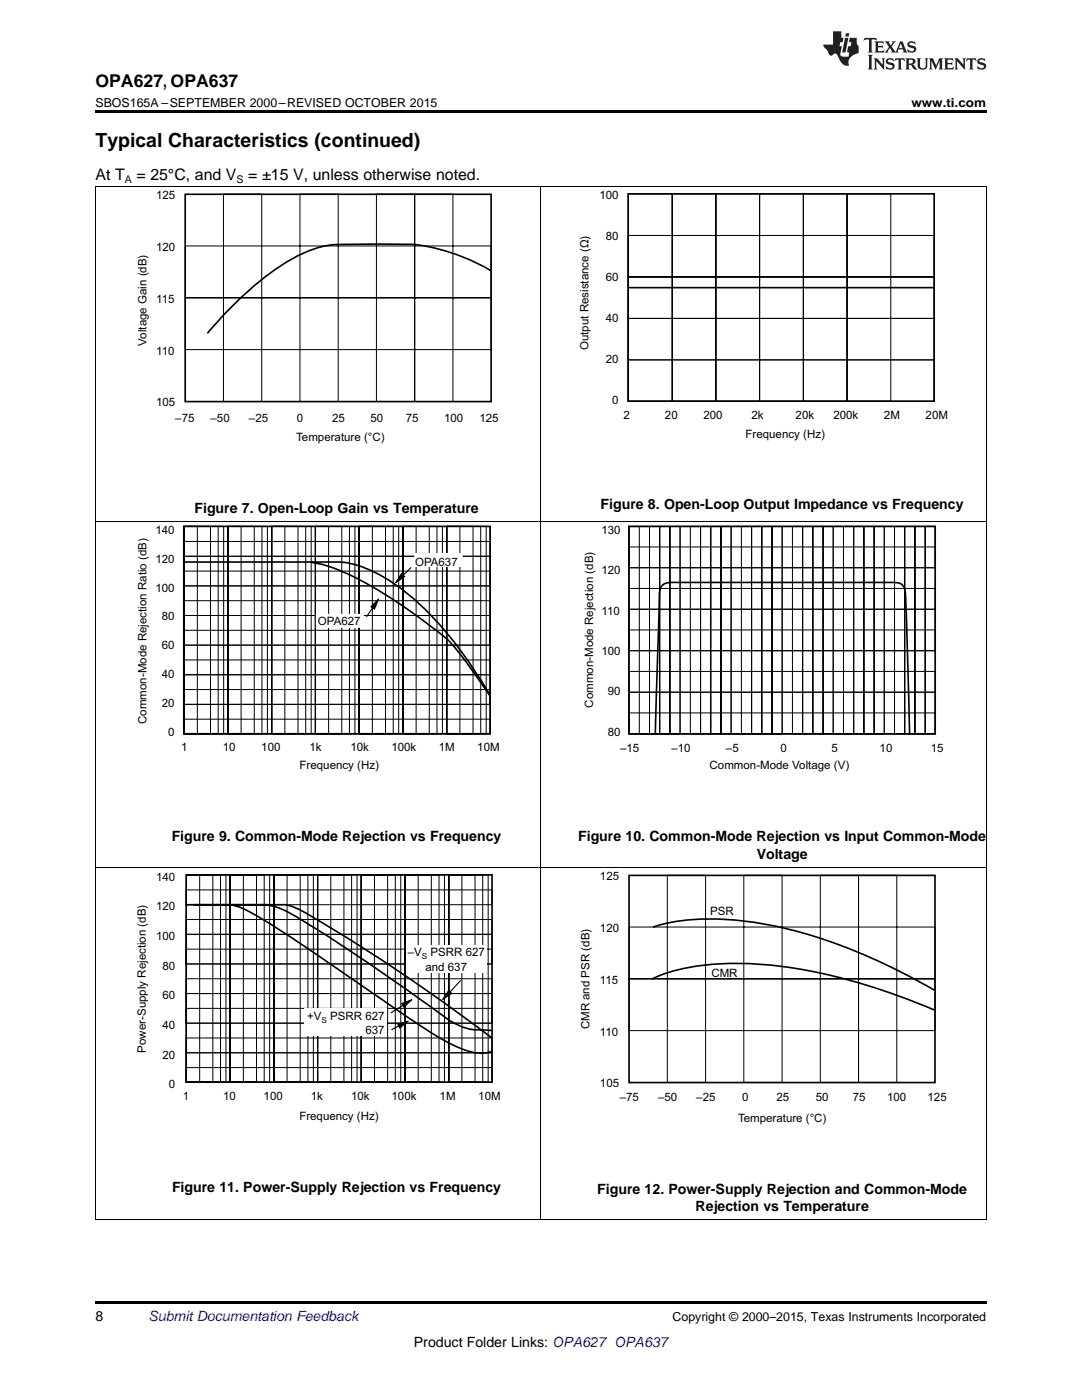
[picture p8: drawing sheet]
<svg xmlns="http://www.w3.org/2000/svg" width="216mm" height="279mm" viewBox="0 0 216 279" stroke-linecap="round" stroke-linejoin="round" font-family="sans-serif">
<path d="M19 259.7h177.8v.5h-177.8z" fill="#000"/>
<g fill="none" stroke="#000" stroke-width=".2">
<path d="M19.1 173.1v70.4M37.1 177.6h61.1v3h-61.1zM37.2 174.6h8.7v41.4h-8.7zM37.2 174.6h7.9v41.4h-7.9zM37.2 174.6h6.8v41.4h-6.8zM37.2 174.6h5.3v41.4h-5.3zM37.2 174.6h2.6v41.4h-2.6zM45.9 174.6h7.9v41.4h-7.9zM45.9 174.6h6.8v41.4h-6.8zM45.9 174.6h5.3v41.4h-5.3zM45.9 174.6h2.7v41.4h-2.7zM54.7 174.6h8.7v41.4h-8.7z"/>
<path d="M54.7 174.6h7.8v41.4h-7.8zM54.7 174.6h6.7v41.4h-6.7zM54.7 174.6h5.2v41.4h-5.2zM54.7 174.6h2.6v41.4h-2.6zM63.4 174.6h7.8v41.4h-7.8zM63.4 174.6h6.8v41.4h-6.8zM63.4 174.6h5.2v41.4h-5.2zM63.4 174.6h2.6v41.4h-2.6zM72.1 174.6h8.7v41.4h-8.7zM72.1 174.6h7.9v41.4h-7.9zM72.1 174.6h6.8v41.4h-6.8zM72.1 174.6h5.2v41.4h-5.2z"/>
<path d="M72.1 174.6h2.6v41.4h-2.6zM80.8 174.6h7.9v41.4h-7.9zM80.8 174.6h6.8v41.4h-6.8zM80.8 174.6h5.3v41.4h-5.3zM80.8 174.6h2.6v41.4h-2.6zM89.5 174.6h7.9v41.4h-7.9zM89.5 174.6h6.8v41.4h-6.8zM89.5 174.6h5.3v41.4h-5.3zM89.5 174.6h2.7v41.4h-2.7zM107.9 173.1v70.4M133.2 174.7h7.6v41.3h-7.6zM148.4 174.7h7.7v41.3h-7.7z"/>
<path d="M163.7 174.7h7.6v41.3h-7.6zM171.3 174.7h7.6v41.3h-7.6zM196.8 173.1v70.4M37.1 183.5h61.1v3h-61.1zM37.1 186.5h61.1v5.9h-61.1zM37.1 189.4h61.1v3h-61.1zM37.1 195.3h61.1v3h-61.1zM37.1 198.3h61.1v5.9h-61.1zM125.5 195.3h61.1v10.4h-61.1zM125.5 185h61.1v10.3h-61.1zM37.1 201.2h61.1v3h-61.1zM37.1 207.2h61.1v2.9h-61.1z"/>
<path d="M37.1 210.1h61.1v5.9h-61.1zM37.1 213.1h61.1v2.9h-61.1zM19 243.4h177.8"/>
</g>
<path d="M37.1 174.6h61.1v41.4h-61.1zM125.5 174.7h61.1v41.3h-61.1zM130.1 195.4a29.6 29.6 0 0 1 11.4-2.9 76.4 76.4 0 0 1 27.4 3 137.2 137.2 0 0 1 17.7 6.1M130.3 185a35.4 35.4 0 0 1 14.5-1.5 82.4 82.4 0 0 1 28.9 7.6l8.4 4.1 4.5 2.5" fill="none" stroke="#000" stroke-width=".33"/>
<g fill="#fff">
<path d="M81.1 188.6h16v5.6h-16z"/>
<path d="M60.8 201.2h16.4v5.4h-16.4z"/>
</g>
<path d="M75.5 119.5l-.8 2.1-.7-.5zM80.1 114.4l.7 .7-1.9 1.2zM79.7 115.5l2.3-2.3zM74.9 120.5l-1.8 2.6zM80.2 200.3l2-.8-1.6 1.5zM89.5 197.6l.6 .7-1.8 1.2zM91.9 195.7l-2.5 2.7zM78.1 205.5l2-1zM78 202.2l2.9-1.9zM79.4 204.4l2.1-.6-1.7 1.4z" fill="#000"/>
<g fill="none" stroke="#000" stroke-width=".2">
<path d="M19.1 104.1v69M36.7 108.1h61.1v2.9h-61.1zM36.7 111h61.1v5.9h-61.1zM36.7 114h61.1v2.9h-61.1zM36.7 119.9h61.1v2.9h-61.1zM36.7 105.1h8.8v41.3h-8.8zM36.7 105.1h7.9v41.3h-7.9zM36.7 105.1h6.8v41.3h-6.8zM36.7 105.1h5.3v41.3h-5.3zM36.7 105.1h2.7v41.3h-2.7zM45.5 105.1h7.9v41.3h-7.9zM45.5 105.1h6.8v41.3h-6.8z"/>
<path d="M45.5 105.1h5.2v41.3h-5.2zM45.5 105.1h2.6v41.3h-2.6zM54.2 105.1h8.7v41.3h-8.7zM54.2 105.1h7.9v41.3h-7.9zM54.2 105.1h6.8v41.3h-6.8zM54.2 105.1h5.3v41.3h-5.3zM54.2 105.1h2.6v41.3h-2.6zM62.9 105.1h7.9v41.3h-7.9zM62.9 105.1h6.8v41.3h-6.8zM62.9 105.1h5.3v41.3h-5.3zM62.9 105.1h2.7v41.3h-2.7zM71.7 105.1h8.7v41.3h-8.7z"/>
<path d="M71.7 105.1h7.9v41.3h-7.9zM71.7 105.1h6.8v41.3h-6.8zM71.7 105.1h5.2v41.3h-5.2zM71.7 105.1h2.6v41.3h-2.6zM75.5 119.5l-.8 2.1-.7-.5zM79.7 115.5l2.3-2.3zM80.1 114.4l.7 .7-1.9 1.2zM80.4 105.1h7.9v41.3h-7.9zM80.4 105.1h6.8v41.3h-6.8zM80.4 105.1h5.3v41.3h-5.3zM80.4 105.1h2.6v41.3h-2.6zM89.1 105.1h8.8v41.3h-8.8z"/>
<path d="M89.1 105.1h7.9v41.3h-7.9zM89.1 105.1h6.8v41.3h-6.8zM89.1 105.1h5.3v41.3h-5.3zM89.1 105.1h2.7v41.3h-2.7zM107.9 104.1v69M196.8 104.1v69M36.7 122.8h61.1v5.9h-61.1zM36.7 125.8h61.1v2.9h-61.1zM36.7 131.7h61.1v3h-61.1zM36.7 134.7h61.1v5.9h-61.1zM36.7 137.6h61.1v3h-61.1zM74.9 120.5l-1.8 2.6z"/>
<path d="M36.7 143.5h61.1v3h-61.1zM19 173.1h177.8M89.5 197.6l.6 .7-1.8 1.2zM91.9 195.7l-2.5 2.7zM78 202.2l2.9-1.9zM78.1 205.5l2-1zM79.4 204.4l2.1-.6-1.7 1.4zM80.2 200.3l2-.8-1.6 1.5z"/>
</g>
<path d="M36.7 112.2h31a17.6 17.6 0 0 1 8.3 2.6 50.3 50.3 0 0 1 15.1 13.9l4.4 6.4 2.3 3.7M36.7 105.1h61.1v41.3h-61.1zM62 112.2a20.5 20.5 0 0 1 7.9 2.6 98.2 98.2 0 0 1 19.7 13.1 106.6 106.6 0 0 1 8.2 11M37.1 180.6l19.6-.1a15.8 15.8 0 0 1 6.3 2.9 362.9 362.9 0 0 1 35.2 23.8M38.6 180.6h14.1a11.2 11.2 0 0 1 5.6 1.9 417.7 417.7 0 0 1 31.8 21.4 10.3 10.3 0 0 0 6.3 1.7l1.9 .1M43.2 180.6h3.2a17.8 17.8 0 0 1 6.2 3l7.1 4.5 14.5 10a201.9 201.9 0 0 0 15.4 10.1 13 13 0 0 0 6.9 2l1.8-.3" fill="none" stroke="#000" stroke-width=".33"/>
<path d="M63.2 122.7h9.3v2.4h-9.3z" fill="#fff"/>
<path d="M63.2 122.7h9.3v2.4h-9.3z" fill="none" stroke="#fff" stroke-width=".33"/>
<path d="M82.8 110.5h9.4v2.5h-9.4z" fill="#fff"/>
<path d="M82.8 110.5h9.4v2.5h-9.4z" fill="none" stroke="#fff" stroke-width=".33"/>
<g fill="none" stroke="#000" stroke-width=".2">
<path d="M19 37.2h177.8M19.1 37.2v66.9M44.6 38.7h7.6v41.4h-7.6zM59.9 38.7h7.6v41.4h-7.6zM75.1 38.7h7.6v41.4h-7.6zM82.7 38.7h7.7v41.4h-7.7zM107.9 37.2v66.9M125.4 38.7h8.7v41.4h-8.7zM134.1 38.7h8.7v41.4h-8.7zM142.8 38.7h8.8v41.4h-8.8zM151.6 38.7h8.7v41.4h-8.7zM160.3 38.7h8.7v41.4h-8.7z"/>
<path d="M169 38.7h8.7v41.4h-8.7zM196.8 37.2v66.9M37 59.4h61v10.4h-61zM37 49.1h61v10.3h-61zM125.3 55.3h61.1v8.2h-61.1zM125.3 47h61.1v8.3h-61.1zM125.3 71.8h61.1v8.3h-61.1zM125.3 63.5h61.1v8.3h-61.1zM19 104.1h177.8M125.5 105.1h10.2v41.4h-10.2zM125.5 105h61.1v8.3h-61.1zM125.5 109.2h61.1v4.1h-61.1z"/>
<path d="M125.5 117.4h61.1v4.2h-61.1zM127.6 105.1h2v41.4h-2zM129.6 105.1h2v41.4h-2zM131.6 105.1h2.1v41.4h-2.1zM133.7 105.1h2v41.4h-2zM137.8 105.1h2v41.4h-2zM139.8 105.1h2v41.4h-2zM141.8 105.1h2.1v41.4h-2.1zM143.9 105.1h2v41.4h-2zM145.9 105.1h10.2v41.4h-10.2zM147.9 105.1h2.1v41.4h-2.1zM150 105.1h2v41.4h-2z"/>
<path d="M152 105.1h2v41.4h-2zM154 105.1h2.1v41.4h-2.1zM158.1 105.1h2.1v41.4h-2.1zM160.2 105.1h2v41.4h-2zM162.2 105.1h2v41.4h-2zM164.2 105.1h2.1v41.4h-2.1zM166.2 105.1h10.2v41.4h-10.2zM168.3 105.1h2v41.4h-2zM170.3 105.1h2.1v41.4h-2.1zM172.4 105.1h2v41.4h-2zM174.4 105.1h2.1v41.4h-2.1zM178.5 105.1h2v41.4h-2z"/>
<path d="M180.5 105.1h2.1v41.4h-2.1zM182.6 105.1h2v41.4h-2zM184.6 105.1h2v41.4h-2zM125.5 121.6h61.1v8.3h-61.1zM125.5 125.7h61.1v4.2h-61.1zM125.5 134h61.1v4.1h-61.1zM125.5 138.2h61.1v8.2h-61.1zM125.5 142.3h61.1v4.1h-61.1z"/>
</g>
<path d="M37 38.8h61v41.3h-61zM125.3 38.7h61.1v41.4h-61.1zM98 54a35.4 35.4 0 0 0-16.6-5.2h-11.1a20.8 20.8 0 0 0-13 3.4 70.7 70.7 0 0 0-15.9 14.3M125.3 57.4h61.1M125.5 105.1h61.1v41.4h-61.1zM130.8 146.5l.7-26.1a8.5 8.5 0 0 1 .4-3.3 3.4 3.4 0 0 1 3.3-.9h34.9a63.8 63.8 0 0 1 9.5 .2 2.23 2.23 0 0 1 1.1 2.3l.8 27.8" fill="none" stroke="#000" stroke-width=".33"/>
<path d="M19 22h177.8v.5h-177.8z" fill="#000"/>
<g fill="#231f20">
<path d="M172.5 7.6l-.1 .5 .4-.2h.6v.1v2.1l-.2 .4h.9l-.2-.4v-2.1l.1-.1h.5l.5 .2-.2-.5zM174.5 8.3l.2 .3v1.5l-.2 .4h1.8l.2-.6a1.04 1.04 0 0 1-1.3 .2v-.7h.6l.3 .2v-.6l-.3 .2h-.6v-.6l.8-.1 .4 .3-.2-.5zM176.5 8.3l.9 1.1-.9 1.1h.8l-.2-.2 .4-.7 .5 .7-.2 .2h1.5l-.2-.2 .2-.4h.9l.1 .4-.2 .2h1l-.3-.3-.7-1.9h-.5l-.9 2-.8-1 .9-1h-.8l.1 .3-.4 .5-.3-.6 .1-.2zM179.7 8.6l.4 1h-.7zM181.3 8.4a.63 .63 0 0 0-.2 .7 .63 .63 0 0 0 .6 .4l.6 .2 .1 .2a.75 .75 0 0 1-.7 .4 .75 .75 0 0 1-.6-.5l.1 .7 .1-.1a1.11 1.11 0 0 0 1.5-.6 1.13 1.13 0 0 0-1.2-.8l-.1-.4a1.04 1.04 0 0 1 1.2 .2l-.2-.5-.2 .1-.4-.2zM173.2 10.9l.2 .4v2.2l-.2 .4h1l-.3-.4v-2.2l.3-.4zM174.3 11.6l.3 .4v1.5l-.3 .4h.8l-.2-.4v-1.3l1.5 1.7v-1.9l.2-.4h-.7l.2 .4v.9l-1.1-1.3zM177 11.8a.62 .62 0 0 0-.2 .7 .62 .62 0 0 0 .6 .4l.6 .1 .1 .3a.76 .76 0 0 1-.7 .3 .76 .76 0 0 1-.7-.4l.2 .7 .1-.1a1.11 1.11 0 0 0 1.5-.6 1.13 1.13 0 0 0-1.2-.8l-.1-.4a1.04 1.04 0 0 1 1.2 .2l-.2-.6-.2 .1-.5-.1zM178.7 11.6l-.2 .6a.61 .61 0 0 1 .8-.3v1.6l-.2 .4h.9l-.2-.4v-1.6a.63 .63 0 0 1 .7 .3l-.1-.6zM180.6 11.6l.3 .4v1.5l-.3 .4h1l-.2-.2-.1-.8 .6 .2a.76 .76 0 0 0 1.2 .7l-1-1a.58 .58 0 0 0 .6-.5 .58 .58 0 0 0-.5-.6zM181.4 11.9h.1a.45 .45 0 0 1 .5 .1 .45 .45 0 0 1 .1 .5l-.8 .2zM182.9 11.6l.2 .2a2.17 2.17 0 0 0 .3 1.9 .99 .99 0 0 0 1.6-.6v-1.1l.2-.4h-.7l.2 .2a1.92 1.92 0 0 1-.2 1.8 .6 .6 0 0 1-.9-.5v-1.1l.2-.4zM185.4 11.6l.2 .4v1.5l-.2 .4h.7l-.2-.4v-1.4l.8 1.8 .8-1.8v1.4l-.2 .4h.9l-.2-.4v-1.5l.2-.4h-.8l-.6 1.5-.6-1.5zM188.4 11.6l.2 .4v1.5l-.2 .4h1.8l.1-.6a1.04 1.04 0 0 1-1.2 .1v-.6h.5l.4 .2v-.6l-.4 .2h-.5v-.7h.8l.3 .3-.1-.6zM190.5 11.6l.2 .4v1.5l-.2 .4h.7l-.2-.4v-1.3l1.5 1.7v-1.9l.2-.4h-.7l.2 .4v.9l-1.1-1.3zM192.9 11.6l-.1 .6a.61 .61 0 0 1 .7-.3l.1 1.6-.3 .4h1l-.3-.4 .1-1.6a.63 .63 0 0 1 .7 .3l-.1-.6zM195.2 11.8a.62 .62 0 0 0-.2 .7 .62 .62 0 0 0 .6 .4l.6 .1 .1 .3a.76 .76 0 0 1-.7 .3 .76 .76 0 0 1-.6-.4l.1 .7 .1-.1a1.11 1.11 0 0 0 1.6-.6 1.13 1.13 0 0 0-1.3-.8l-.1-.4a1.04 1.04 0 0 1 1.2 .2l-.1-.6-.2 .1-.5-.1z"/>
<path d="M166.2 6.3v2.6h-1.9v.4l.8 .9a.91 .91 0 0 0 1 .8 .56 .56 0 0 1 .5-.3 .56 .56 0 0 1 .5 .3l.4 .8a1.53 1.53 0 0 0 1.9 1.2 1.54 1.54 0 0 1 1-2.1l.9-.3v-1.4a1.52 1.52 0 0 1-.4-1.6h-1.3l-.2 .8h.5l-.2 .8h-.5l-.1 1v.2l.4 .1-.2 .8a1.93 1.93 0 0 1-1.6-.3l.3-1.8h-.5l.2-.8h.4l.2-.8h-.4v-1.3zM168.6 7.6l-.6 2.9h.7l.6-2.9zM168.8 6.6l-.1 .7h.6l.2-.7z"/>
</g>
<text font-size="3.9" x="19" y="29.3">Typical Characteristics (continued)</text>
<text font-size="3.5" x="19" y="17.3">OPA627, OPA637</text>
<g font-size="3.2">
<text x="19" y="36">At T</text>
<text x="27.2" y="36">= 25°C, and V</text>
<text x="49.5" y="36">= ±15 V, unless otherwise noted.</text>
</g>
<g font-size="2.8">
<text x="119.8" y="101.7">Figure 8. Open-Loop Output Impedance vs Frequency</text>
<text x="38.8" y="102.3">Figure 7. Open-Loop Gain vs Temperature</text>
<text x="34.3" y="167.8">Figure 9. Common-Mode Rejection vs Frequency</text>
<text x="115.4" y="167.8">Figure 10. Common-Mode Rejection vs Input Common-Mode</text>
<text x="151" y="171.3">Voltage</text>
<text x="34.3" y="237.8">Figure 11. Power-Supply Rejection vs Frequency</text>
<text x="119.2" y="238.2">Figure 12. Power-Supply Rejection and Common-Mode</text>
<text x="138.8" y="241.7">Rejection vs Temperature</text>
<text x="19" y="263.6">8</text>
<text x="82.6" y="268.9">Product Folder Links: OPA627 OPA637</text>
</g>
<text font-size="2.8" fill="#0000c8" x="29.6" y="263.6">Submit Documentation Feedback</text>
<g font-size="2.5">
<text x="19" y="21.4">SBOS165A –SEPTEMBER 2000–REVISED OCTOBER 2015</text>
<text x="181.9" y="21.4">www.ti.com</text>
<text x="134.2" y="263.6">Copyright © 2000–2015, Texas Instruments Incorporated</text>
</g>
<g font-size="2.3">
<text x="31.2" y="39.7">125</text>
<text x="119.6" y="39.7">100</text>
<text x="120.9" y="47.9">80</text>
<text x="31.2" y="50.1">120</text>
<text x="120.9" y="56.1">60</text>
<text x="31.2" y="60.4">115</text>
<text x="120.9" y="64.3">40</text>
<text x="29.3" y="69" transform="rotate(-90 29.3 69)">Voltage Gain (dB)</text>
<text x="31.2" y="70.8">110</text>
<text x="117.5" y="69.9" transform="rotate(-90 117.5 69.9)">Output Resistance (Ω)</text>
<text x="120.9" y="72.5">20</text>
<text x="31.2" y="81.1">105</text>
<text x="122.2" y="80.7">0</text>
<text x="124.4" y="83.7">2</text>
<text x="132.7" y="83.7">20</text>
<text x="140.4" y="83.7">200</text>
<text x="149.9" y="83.7">2k</text>
<text x="158.8" y="83.7">20k</text>
<text x="166.3" y="83.7">200k</text>
<text x="176.4" y="83.7">2M</text>
<text x="184.7" y="83.7">20M</text>
<text x="35" y="84.3">–75</text>
<text x="42" y="84.3">–50</text>
<text x="49.7" y="84.3">–25</text>
<text x="59.1" y="88.1">Temperature (°C)</text>
<text x="59.3" y="84.3">0</text>
<text x="66.3" y="84.3">25</text>
<text x="73.9" y="84.3">50</text>
<text x="81" y="84.3">75</text>
<text x="88.6" y="84.3">100</text>
<text x="95.7" y="84.3">125</text>
<text x="148.8" y="87.4">Frequency (Hz)</text>
<text x="31" y="106.6">140</text>
<text x="120" y="106.5">130</text>
<text x="31" y="112.3">120</text>
<text x="82.8" y="113">OPA637</text>
<text x="31" y="118.1">100</text>
<text x="120" y="114.6">120</text>
<text x="32.3" y="123.8">80</text>
<text x="63.4" y="124.8">OPA627</text>
<text x="120" y="122.6">110</text>
<text x="32.3" y="129.6">60</text>
<text x="120" y="130.7">100</text>
<text x="32.3" y="135.3">40</text>
<text x="32.3" y="141.1">20</text>
<text x="118.3" y="141.2" transform="rotate(-90 118.3 141.2)">Common-Mode Rejection (dB)</text>
<text x="121.3" y="138.7">90</text>
<text x="29.3" y="144.5" transform="rotate(-90 29.3 144.5)">Common-Mode Rejection Ratio (dB)</text>
<text x="33.6" y="146.8">0</text>
<text x="36.2" y="149.9">1</text>
<text x="44.5" y="149.9">10</text>
<text x="52.1" y="149.9">100</text>
<text x="61.7" y="149.9">1k</text>
<text x="69.9" y="149.9">10k</text>
<text x="78.1" y="149.9">100k</text>
<text x="87.6" y="149.9">1M</text>
<text x="95.2" y="149.9">10M</text>
<text x="121.3" y="146.8">80</text>
<text x="59.8" y="153.5">Frequency (Hz)</text>
<text x="123.7" y="150">–15</text>
<text x="134" y="150">–10</text>
<text x="141.6" y="153.5">Common-Mode Voltage (V)</text>
<text x="144.9" y="150">–5</text>
<text x="155.7" y="150">0</text>
<text x="165.9" y="150">5</text>
<text x="175.5" y="150">10</text>
<text x="185.7" y="150">15</text>
<text x="31.2" y="175.8">140</text>
<text x="119.7" y="175.7">125</text>
<text x="31.2" y="181.7">120</text>
<text x="141.7" y="182.6">PSR</text>
<text x="31.2" y="187.6">100</text>
<text x="81.4" y="190.8">–V</text>
<text x="85.9" y="190.8">PSRR 627</text>
<text x="119.7" y="186">120</text>
<text x="32.4" y="193.5">80</text>
<text x="84.9" y="193.8">and 637</text>
<text x="119.7" y="196.4">115</text>
<text x="141.9" y="195">CMR</text>
<text x="32.4" y="199.4">60</text>
<text x="61.3" y="203.5">+V</text>
<text x="65.9" y="203.5">PSRR 627</text>
<text x="32.4" y="205.3">40</text>
<text x="72.9" y="206.4">637</text>
<text x="117.6" y="205.4" transform="rotate(-90 117.6 205.4)">CMR and PSR (dB)</text>
<text x="119.7" y="206.7">110</text>
<text x="29.1" y="210.1" transform="rotate(-90 29.1 210.1)">Power-Supply Rejection (dB)</text>
<text x="32.4" y="211.3">20</text>
<text x="33.7" y="217.2">0</text>
<text x="36.5" y="219.6">1</text>
<text x="44.5" y="219.6">10</text>
<text x="52.6" y="219.6">100</text>
<text x="62" y="219.6">1k</text>
<text x="70.1" y="219.6">10k</text>
<text x="78.1" y="219.6">100k</text>
<text x="87.7" y="219.6">1M</text>
<text x="95.4" y="219.6">10M</text>
<text x="119.7" y="217">105</text>
<text x="123.7" y="219.7">–75</text>
<text x="131.3" y="219.7">–50</text>
<text x="138.9" y="219.7">–25</text>
<text x="148.1" y="219.7">0</text>
<text x="154.9" y="219.7">25</text>
<text x="162.8" y="219.7">50</text>
<text x="170.2" y="219.7">75</text>
<text x="177" y="219.7">100</text>
<text x="185.1" y="219.7">125</text>
<text x="59.7" y="223.6">Frequency (Hz)</text>
<text x="147.3" y="223.9">Temperature (°C)</text>
</g>
<g font-size="2.1">
<text x="24.9" y="36.6">A</text>
<text x="47.2" y="36.6">S</text>
</g>
<g font-size="1.6">
<text x="84.2" y="191.5">S</text>
<text x="64.2" y="204.1">S</text>
</g>
</svg>
